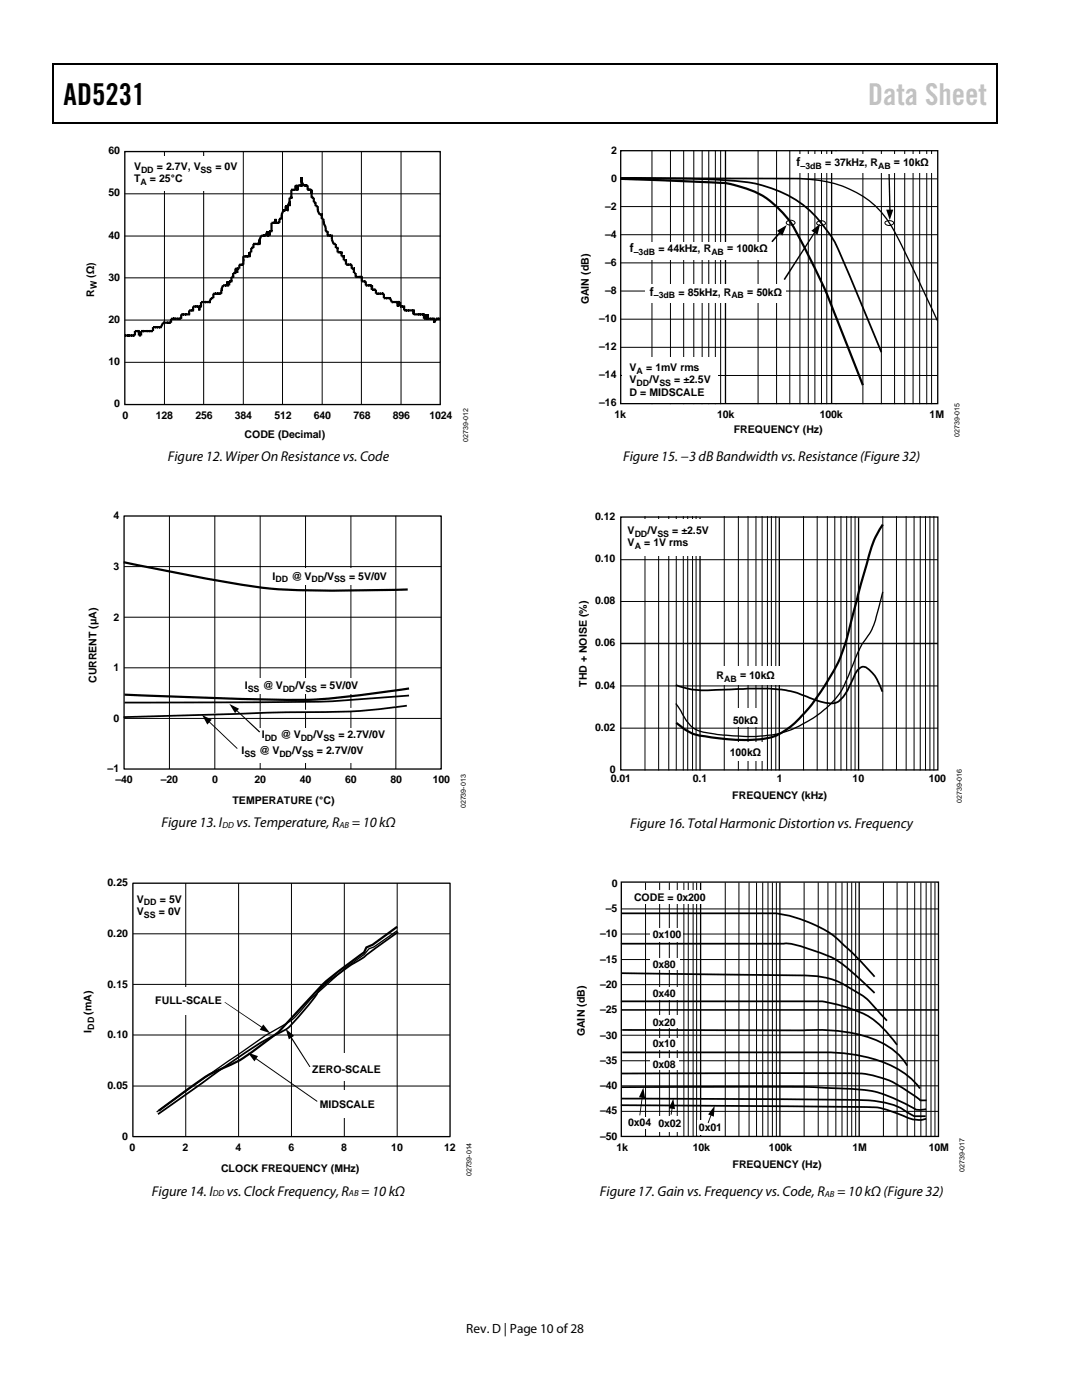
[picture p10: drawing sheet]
<svg xmlns="http://www.w3.org/2000/svg" width="216mm" height="279mm" viewBox="0 0 216 279" stroke-linecap="round" stroke-linejoin="round" font-family="sans-serif">
<path d="M10.5 12.7h.3v1h-.3zM10.5 12.7h.3v.3h-.3zM133.3 12.7h.3v.3h-.3zM198.8 12.7h.2v1h-.2zM198.8 12.7h.2v.3h-.2zM10.5 24.4h.3v.2h-.3zM133.1 24.4h.2v.2h-.2zM198.8 24.4h.2v.2h-.2z" fill="#000"/>
<path d="M10.7 13.7v10.7M10.8 12.8h122.5M133.6 12.8h65.2M198.9 13.7v10.7M10.8 24.5h188" fill="none" stroke="#000" stroke-width=".25"/>
<path d="M24.9 30.2h62.9v50.5h-62.9z" fill="none" stroke="#000" stroke-width=".26"/>
<path d="M24.9 38.7h62.9M32.8 30.2v50.5M40.6 30.2v50.5M48.5 30.2v50.5M56.4 30.2v50.5M64.3 30.2v50.5M72.1 30.2v50.5M80 30.2v50.5M24.9 47.1h62.9M24.9 55.4h62.9M24.9 63.9h62.9M24.9 72.3h62.9" fill="none" stroke="#000" stroke-width=".2"/>
<g fill="none" stroke="#000" stroke-width=".44">
<path d="M58.1 39.5h.1M58.1 37.9h.1M58.1 39.5h-.3v1.6M58.1 37.9v1.6M58.1 37.9h1.3M58.6 37.9h.1M59 37h.1M59 37v.9M59.4 37.9h.1M59.8 37h.1M60.2 37h.1M60.2 37h-.8v.9"/>
<path d="M60.2 35.3v1.7M60.2 36.2l.4 .8M60.6 37h.1M60.6 37h.8v.9M60.9 37h.1M61.4 37.9h.1M61.4 37.9h.8v1.6h.4v.8M61.7 37.9h.1M42.1 59.5h.1M42.1 59.5l-.3 .8M42.9 58.6h.1M43.4 58.6h.1"/>
<path d="M43.7 58.6h.1M44.2 57.8h.1M44.2 57.8v.8h-1.6v.9h-.5M44.9 56.9h.1M45.4 56.9h.1M45.4 56.2v.7M45.7 56.2h.1M45.7 56.2v.7h-1.2l-.3 .9M45.7 56.2h.5M46.2 56.2h.1M46.5 55.3h.1M46.5 55.3h-.3v.9"/>
<path d="M47 54.5h.1M47 54.5h-.5v.8M47.3 53.6h.1M47.3 53.6v.9M48.2 52.8h.1M48.5 51.9h.1M49 51.1h.1M49.3 51.1h.1M49.8 51.1h.1M49.8 51.1h-1.3v1.7h-.7v.8h-.8v.9M50.1 49.5h.1M50.1 49.5v.9h-.3v.7"/>
<path d="M50.6 48.7h.1M50.6 48.7v.8h-.5M50.6 48.7h1.2M50.9 48.7h.1M51.4 48.7h.1M51.8 48.7h.1M52.6 47h.1M52.9 47h.1M52.9 47h-.7l-.4 .8v.9M52.9 47l.5-.9v.9M53.4 47h.1M53.7 46.1h.1"/>
<path d="M53.7 46.1v.9h-.3M53.7 46.1h.5M54.2 46.1h.1M54.5 44.5h.1M55 44.5h.1M55 43.7v.8M55.4 44.5h.1M55.8 43.7h.1M55.8 43.7v.8h-1.6v1.6M56.2 42.8h.1M56.2 42.8v.9h-.4M56.5 42h.1"/>
<path d="M56.5 42l-.3 .8M57 41.1h.1M57 41.1v.9h-.5M57 41.1h.3M57.3 42h.1M57.3 41.1h.1M57.3 41.1v.9M57.8 40.3h.1M57.8 40.3l-.5 .8M62.6 40.3h.1M62.6 40.3h.4v.8h.4v.9M63.4 42h.1"/>
<path d="M63.4 42l.4 .8h.4M64.2 42.8h.1M64.2 42.8v.9h.3v.8M64.5 44.5l.5 .9v.7M64.5 44.5h.1M65 46.1h.1M65 46.1h.3M65.3 47h.1M65.4 47h.8M65.4 46.1l-.1 .9M65.8 47h.1M66.2 47h.1"/>
<path d="M66.2 47v.8l.4 .9M66.6 48.7h.1M66.6 48.7h.4v.8h.4M67.4 49.5h.1M67.4 49.5v.9h.8M67.8 50.4h.1M68.2 50.4h.1M68.2 50.4v.7h.4M68.6 51.1h.1M68.6 51.1v.8h.4M69 51.9h.1M69 51.9v.9h1.2v.8h.4"/>
<path d="M69.4 52.8h.1M69.8 52.8h.1M70.6 53.6h.1M70.6 53.6v.9h.4v.8M71 55.3h.1M71 55.3h1.2M71.8 55.3h.1M72.2 55.3v.9h.8v.7M72.2 55.3h.1M72.6 56.2h.1M73 56.9h.1M73 56.9h1.2v.9"/>
<path d="M73.4 56.9h.1M73.8 56.9h.1M74.2 57.8h.1M74.2 57.8h.8v.8h1.6v.9M74.6 57.8h.1M75.4 58.6h.1M75.8 58.6h.1M76.2 58.6h.1M76.6 59.5h.1M76.6 59.5h1.2M77 59.5h.1M77.4 59.5h.1"/>
<path d="M77.8 59.5h.1M77.8 59.5l.4 .8M24.9 67h.1M25.3 67h.1M25.7 67h.1M26.1 67h.1M26.5 67h.1M26.9 66.1h.1M26.9 66.1v.9h-2M26.9 66.1h.8M27.4 66.1h.1M27.7 66.1h.1"/>
<path d="M27.7 66.1v.9h.5v-.9M28.2 66.1h.1M28.5 66.1h.1M29.3 66.1h.1M29.7 66.1h.1M30.1 66.1h.1M30.5 65.3h.1M30.5 65.3v.8h-2.3M30.5 65.3h1.6M31 65.3h.1M31.3 65.3h.1M31.8 65.3h.1"/>
<path d="M32.1 65.3h.1M32.6 64.4h.1M32.6 64.4l-.5 .9M33.3 64.4h.1M33.7 64.4h.1M34.6 63.6h.1M34.9 63.6h.1M35.4 63.6h.1M35.7 63.6h.1M36.5 62.7h.1M36.9 62.7h.1M37.7 62.7h.1"/>
<path d="M37.7 62.7h-1.5v.9h-2.1v.8h-1.5M38.2 61.9h.1M38.5 61.9h.1M38.5 61.9h-.8v.8M39 61.2h.1M39.3 61.2h.1M39.8 61.2h.1M39.8 61.2v.7M40.1 61.2h.1M40.1 61.2h-1.6v.7M40.9 60.3h.1M41.3 60.3h.1"/>
<path d="M41.8 60.3h.1M41.8 60.3h-1.7v.9M78.2 60.3h.1M78.2 60.3h1.6v.9M79 60.3h.1M79.4 60.3h.1M79.4 60.3v.9M79.8 61.2h.1M79.8 61.2h.8M80.2 61.2h.1M80.6 61.2h.1M80.6 61.2v.7h2"/>
<path d="M81 61.9h.1M81.4 61.9h.1M82.2 61.9h.1M82.6 61.9h.1M82.6 61.9v.8h2M83.4 62.7h.1M83.8 62.7h.1M84.2 62.7h.1M84.6 62.7h.1M84.6 62.7v.9h2M85 63.6h.1M85 62.7v.9"/>
<path d="M85.4 63.6h.1M85.4 62.7v.9M85.8 63.6h.1M86.3 63.6h.1M86.6 63.6h.1M86.6 63.6v.8l.5-.8M87.1 63.6h.1M87.1 63.6h.7M87.4 63.6h.1"/>
</g>
<path d="M32 31.2h9.3v7h-9.3z" fill="#fff"/>
<path d="M24.8 103h63.2v50.5h-63.2z" fill="none" stroke="#000" stroke-width=".26"/>
<path d="M24.8 113.1h63.2M33.8 103v50.5M42.9 103v50.5M51.9 103v50.5M61 103v50.5M70 103v50.5M79 103v50.5M24.8 123.2h63.2M24.8 133.3h63.2M24.8 143.4h63.2" fill="none" stroke="#000" stroke-width=".2"/>
<path d="M24.7 112.2a431.7 431.7 0 0 0 29.2 5.3 322.8 322.8 0 0 0 27.5 .1M81.6 137.4l-2.9 .4a128.5 128.5 0 0 1-30.2 1.7l-23.7-.9" fill="none" stroke="#000" stroke-width=".44"/>
<path d="M24.6 143.1l56.5-2.3a125.7 125.7 0 0 1-22.8 1.3z" fill-rule="evenodd" fill="#fff"/>
<path d="M81.6 138.8h-.2a285.6 285.6 0 0 1-34.2 1.4h-22.4M81.2 140.8a125.7 125.7 0 0 1-22.8 1.3l-33.7 1" fill="none" stroke="#000" stroke-width=".35"/>
<g fill="#fff">
<path d="M53.8 113.4h23.5v3.4h-23.5z" fill-rule="evenodd"/>
<path d="M48.3 135.4h23.1v3.1h-23.1z" fill-rule="evenodd"/>
<path d="M48.2 145.3h29v6.9h-29z" fill-rule="evenodd"/>
</g>
<path d="M41.5 143.7l5.9 5.6-.1 .1-5.8-5.5zM46.9 141.6l.2-.1 4.8 4.5-.2 .2zM49.5 210.1l2 .7-.7 1zM50.8 210.9l12.5 8.8v.2l-12.6-8.8zM44.8 200.1l.1-.1 7.7 5.2-.1 .1zM57.8 206.8l.2-.2 3.9 6.3-.1 .1z" fill="#000"/>
<path d="M40.3 142.7l1.9 .9-.8 1zM45.8 140.5l1.9 .9-.8 .9zM52.5 204.4l1.4 1.8-2.1-.7zM57 205.3l1.7 1.4-1.1 .7z" fill="#000"/>
<path d="M26.5 176.3h63.3v50.5h-63.3zM79.3 185.7l-4.7 3.3-1 .3-.9 1.2-3.7 2.6-7.1 6.3a29.6 29.6 0 0 1-4.1 4.4l-4.8 2.8-9 6.2-12.7 9.1" fill="none" stroke="#000" stroke-width=".26"/>
<path d="M37.1 176.3v50.5M47.6 176.3v50.5M58.2 176.3v50.5M68.7 176.3v50.5M79.3 176.3v50.5M26.5 196.5h63.3M26.5 186.4h63.3M26.5 216.7h63.3M26.5 206.6h63.3" fill="none" stroke="#000" stroke-width=".2"/>
<path d="M79.3 185l-5 3.6-1.2 .5a3.5 3.5 0 0 1-2 2.1 47.1 47.1 0 0 0-10 8.8l-3.2 3.5a21.6 21.6 0 0 1-5.7 5 33.5 33.5 0 0 1-9.9 5.7l-3.1 1.9-7.5 5.6" fill="none" stroke="#000" stroke-width=".44"/>
<path d="M79.4 186l-4.7 3.4a34.5 34.5 0 0 1-5.5 3.8l-1.6 1.1a13.3 13.3 0 0 0-4.9 4.9l-.6 .7a33.7 33.7 0 0 1-5.1 5.6l-.6 .3a87.9 87.9 0 0 0-14.6 9.3l-10.3 7.3" fill="none" stroke="#000" stroke-width=".35"/>
<g fill="#fff">
<path d="M36.2 197.1h1.8v5.5h-1.8z" fill-rule="evenodd"/>
<path d="M68.2 210.2h1.8v5.5h-1.8z" fill-rule="evenodd"/>
<path d="M68.2 217.5h1.8v5.6h-1.8z" fill-rule="evenodd"/>
</g>
<path d="M123.8 35.5l35.2 .1a23.3 23.3 0 0 1 15.8 5.7 29.5 29.5 0 0 1 5.8 9l6.4 13.7M123.9 30.1h63.2v50.5h-63.2zM144.8 30.2v50.3M165.9 30.2v50.3" fill="none" stroke="#000" stroke-width=".26"/>
<g fill="none" stroke="#000" stroke-width=".2">
<path d="M123.9 35.7h63.2M130.1 30.1v50.5M133.8 30.1v50.5M136.4 30.1v50.5M138.4 30.1v50.5M140.1 30.1v50.5M141.4 30.1v50.5M142.7 30.1v50.5M143.8 30.1v50.5M151.3 30.1v50.5M155 30.1v50.5M157.6 30.1v50.5"/>
<path d="M159.6 30.1v50.5M161.3 30.1v50.5M162.6 30.1v50.5M163.9 30.1v50.5M165 30.1v50.5M166.7 30.1h.1M172.2 30.1v50.5M175.9 30.1v50.5M178.5 30.1v50.5M180.5 30.1v50.5M182.2 30.1v50.5M183.5 30.1v50.5"/>
<path d="M184.9 30.1v50.5M185.9 30.1v50.5M123.9 41.2h63.2M123.9 46.8h63.2M123.9 52.5h63.2M123.9 58.1h63.2M157 44.3a1.07 1.07 0 0 1 1.6 .2 1.1 1.1 0 0 1-1.7 0zM163 44.4a1.05 1.05 0 0 1 1.7 .2 1.1 1.1 0 0 1-1.7 0zM176.6 44.3l.8-.3a.61 .61 0 0 1 .9 .7 1.05 1.05 0 0 1-1.7-.2zM123.9 63.7h63.2M123.9 69.3h63.2M123.9 74.9h63.2"/>
<path d="M166.7 80.6h.1"/>
</g>
<path d="M155.6 46.2l.2 .2-1.6 1.9-.3-.1zM162.5 46.2l.2 .2-6.1 9.5-.2-.2z" fill="#000"/>
<path d="M155 46.1l2-1.2-.9 2.1zM161.9 46.1l1.8-1.5-.6 2.2zM176.8 41.8h1.4l-.7 2.1z" fill="#000"/>
<path d="M123.9 35.7l17.3 .7a21.2 21.2 0 0 1 12.4 3.7 21 21 0 0 1 6.3 8.2l2.3 4.4a149.7 149.7 0 0 1 6.8 16l3.2 8.2M177.5 34.7v7.3" fill="none" stroke="#000" stroke-width=".44"/>
<path d="M123.9 35.5h5.3a179.8 179.8 0 0 1 20.8 1 22.5 22.5 0 0 1 15.5 10.1 21.5 21.5 0 0 1 2.7 5.3l7.7 18.4" fill="none" stroke="#000" stroke-width=".35"/>
<g fill="#fff">
<path d="M158.4 30.9h28v3.6h-28z" fill-rule="evenodd"/>
<path d="M125.3 48.3h28v3.5h-28z" fill-rule="evenodd"/>
<path d="M128.8 56.9h28.1v3.6h-28.1z" fill-rule="evenodd"/>
<path d="M124.2 71.2h19v9.1h-19z" fill-rule="evenodd"/>
</g>
<path d="M123.9 103.2h63.2v50.5h-63.2zM139.7 103.3v50.4M155.5 103.3v50.4M171.3 103.3v50.4M176.2 118.1l-.9 3.4a13.9 13.9 0 0 1-2.5 6 32.7 32.7 0 0 0-3.6 7.5 17.6 17.6 0 0 1-9 9.4 22 22 0 0 1-13.2 2.5 30.7 30.7 0 0 1-7.9-1.2 8 8 0 0 1-3.4-4.1l-.8-1.2" fill="none" stroke="#000" stroke-width=".26"/>
<g fill="none" stroke="#000" stroke-width=".2">
<path d="M123.9 111.7h63.2M128.7 103.1v50.6M131.4 103.1v50.6M133.4 103.1v50.6M134.9 103.1v50.6M136.3 103.1v50.6M137.2 103.1v50.6M138.2 103.1v50.6M138.9 103.1v50.6M144.5 103.1v50.6M147.3 103.1v50.6M149.3 103.1v50.6"/>
<path d="M150.8 103.1v50.6M152.1 103.1v50.6M153.1 103.1v50.6M153.9 103.1v50.6M154.8 103.1v50.6M160.3 103.1v50.6M163.1 103.1v50.6M165.1 103.1v50.6M166.6 103.1v50.6M167.8 103.1v50.6M168.9 103.1v50.6M169.8 103.1v50.6"/>
<path d="M170.6 103.1v50.6M176.2 103.1v50.6M178.9 103.1v50.6M180.8 103.1v50.6M182.4 103.1v50.6M183.6 103.1v50.6M184.7 103.1v50.6M185.6 103.1v50.6M186.3 103.1v50.6M123.9 128.4h63.2M123.9 120h63.2M123.9 128.5h63.2"/>
<path d="M123.9 136.9h63.2M123.9 145.3h63.2"/>
</g>
<path d="M134.9 136.7a19.1 19.1 0 0 0 9 1l9.5-.3a20.7 20.7 0 0 1 8.9 2.2l2.3 .6a3.6 3.6 0 0 0 2.8-.2l1.3-1.5 1.2-2.4a5.4 5.4 0 0 1 1.9-2.9 1.45 1.45 0 0 1 1.7 .5 9.8 9.8 0 0 1 2.6 4.3" fill="none" stroke="#000" stroke-width=".35"/>
<path d="M176.2 104.7a23.5 23.5 0 0 0-3.4 8.3l-2.4 9a45.7 45.7 0 0 1-3.9 11.6l-2.7 4.3-1.8 2.7a21.3 21.3 0 0 1-6.9 6.1 22.5 22.5 0 0 1-10.1 .8l-3.5-.4a9.7 9.7 0 0 1-6.6-2.8" fill="none" stroke="#000" stroke-width=".44"/>
<g fill="#fff">
<path d="M128.3 103.6h11.8v7.3h-11.8z" fill-rule="evenodd"/>
<path d="M144.1 132.9h12.2v3.7h-12.2z" fill-rule="evenodd"/>
<path d="M147 141.4h4.6v3.7h-4.6z" fill-rule="evenodd"/>
<path d="M146.7 148.2h5.6v3.7h-5.6z" fill-rule="evenodd"/>
</g>
<path d="M124 176h63.3v50.8h-63.3zM139.8 176.1v50.7M155.6 176.1v50.7M171.4 176v50.8" fill="none" stroke="#000" stroke-width=".26"/>
<g fill="none" stroke="#000" stroke-width=".2">
<path d="M128.8 176.2v50.5M131.6 176.2v50.5M133.6 176.2v50.5M135.1 176.2v50.5M136.5 176.2v50.5M137.3 176.2v50.5M138.3 176.2v50.5M139 176.2v50.5M144.7 176.2v50.5M147.4 176.2v50.5M149.5 176.2v50.5M151 176.2v50.5"/>
<path d="M152.2 176.2v50.5M153.2 176.2v50.5M154.1 176.2v50.5M154.9 176.2v50.5M160.5 176.2v50.5M163.3 176.2v50.5M165.2 176.2v50.5M166.8 176.2v50.5M168 176.2v50.5M169.1 176.2v50.5M169.9 176.2v50.5M170.7 176.2v50.5"/>
<path d="M176.3 176.2v50.5M179 176.2v50.5M181 176.2v50.5M182.5 176.2v50.5M183.7 176.2v50.5M184.8 176.2v50.5M185.8 176.2v50.5M186.6 176.2v50.5M124 181.4h63.3M124 186.4h63.3M124 191.5h63.3M124 196.5h63.3"/>
<path d="M124 201.6h63.3M124 206.6h63.3M124 211.7h63.3M124 216.7h63.3M124 201.5h63.3M124 221.8h63.3"/>
</g>
<g fill="#fff">
<path d="M125.8 177.7h14.9v2.7h-14.9z"/>
<path d="M129.8 185.3h6.4v2.6h-6.4z"/>
<path d="M129.8 191.1h5.9v2.4h-5.9z"/>
<path d="M129.8 196.9h6.2v2.6h-6.2z"/>
<path d="M130.5 202.7h5.3v2.4h-5.3z"/>
<path d="M129.8 207.2h6.1v2.2h-6.1z"/>
<path d="M139.2 223.6h4.8v2.9h-4.8z"/>
</g>
<path d="M123.9 188.3h33.1a44.7 44.7 0 0 1 8.5 2.5 33.9 33.9 0 0 1 8.3 6.7l.7 .7M123.9 199.8l40.3 .1a27.9 27.9 0 0 1 9.9 3.5 22.6 22.6 0 0 1 4.9 5.1M124.1 182.3h30.5a25.2 25.2 0 0 1 12.5 5.1l3.6 3.4 3.8 4.1M124.1 194.2l31.4 .4a47.2 47.2 0 0 1 9.7 .6 27.4 27.4 0 0 1 7 3.5l1.3 1.1 3.5 3.9M124 214.2h44.7a19.6 19.6 0 0 1 13.2 4.1l1.8 1.3h1.2M124.1 217l6.2-.1a691 691 0 0 1 37.4 .3 25.5 25.5 0 0 1 10.1 1.8l3.9 1.8a3.1 3.1 0 0 0 3.1 .6M124.1 219.2l11.1 .1a1183 1183 0 0 1 39.2 .4 13.9 13.9 0 0 1 7.6 2.9l.4 .2h2.3M124.2 205.5l36.2 .1a35.6 35.6 0 0 1 13.6 1.7 13.5 13.5 0 0 1 7 5.4M124.2 210h41.1a30.6 30.6 0 0 1 14.3 3.6l1.5 1.1 1.3 1.2 1.2 1.3M123.9 220.6l48.1 .3a16.7 16.7 0 0 1 8.2 1.8 6.1 6.1 0 0 0 4.6 .6" fill="none" stroke="#000" stroke-width=".35"/>
<g fill="#fff">
<path d="M131.3 222.8h4.7v3.1h-4.7z" fill-rule="evenodd"/>
<path d="M124.9 223h5.2v2.3h-5.2z" fill-rule="evenodd"/>
<path d="M129.8 211.2h5.7v2.3h-5.7z" fill-rule="evenodd"/>
</g>
<path d="M128.1 218.6h.2l-.5 4h-.2zM134.1 220.8h.2l-.3 1.7-.2-.1zM141.9 222.2h.2l-.7 2-.2-.1z" fill="#000"/>
<path d="M128.4 217.1l.3 2.1-1.2-.2zM134.3 219.2l.4 2.2-1.2-.2zM142.6 220.7l-.2 2.2-1.1-.5z" fill="#000"/>
<text font-size="6" x="12.7" y="20.9">AD5231</text>
<text font-size="6" fill="#c1c1c1" x="173.2" y="20.9">Data Sheet</text>
<g font-size="2.8">
<text x="33.5" y="91.9">Figure 12. Wiper On Resistance vs. Code</text>
<text x="124.3" y="92.1">Figure 15. −3 dB Bandwidth vs. Resistance (Figure 32)</text>
<text x="32.2" y="165.1">Figure 13. I</text>
<text x="47.2" y="165.1">vs. Temperature, R</text>
<text x="70.2" y="165.1">= 10 kΩ</text>
<text x="125.7" y="165.2">Figure 16. Total Harmonic Distortion vs. Frequency</text>
<text x="30.3" y="238.6">Figure 14. I</text>
<text x="45.3" y="238.6">vs. Clock Frequency, R</text>
<text x="72.1" y="238.6">= 10 kΩ</text>
<text x="119.7" y="238.7">Figure 17. Gain vs. Frequency vs. Code, R</text>
<text x="167" y="238.7">= 10 kΩ (Figure 32)</text>
</g>
<text font-size="2.7" x="93" y="266">Rev. D | Page 10 of28</text>
<g font-size="2.5">
<text x="158.9" y="33.2">f</text>
<text x="125.6" y="50.3">f</text>
<text x="129.7" y="59">f</text>
</g>
<g font-size="2.1">
<text x="21.6" y="30.8">60</text>
<text x="26.7" y="34">V</text>
<text x="31.3" y="34">= 2.7V, V</text>
<text x="43" y="34">= 0V</text>
<text x="121.9" y="30.7">2</text>
<text x="164.7" y="33.2">= 37kHz, R</text>
<text x="178.4" y="33.2">= 10kΩ</text>
<text x="21.6" y="39.2">50</text>
<text x="26.7" y="36.4">T</text>
<text x="29.9" y="36.4">= 25°C</text>
<text x="120.7" y="41.9">–2</text>
<text x="121.9" y="36.3">0</text>
<text x="21.6" y="47.6">40</text>
<text x="120.7" y="47.5">–4</text>
<text x="120.7" y="53.1">–6</text>
<text x="131.4" y="50.3">= 44kHz, R</text>
<text x="145.1" y="50.3">= 100kΩ</text>
<text x="18.8" y="59.3" transform="rotate(-90 18.8 59.3)">R</text>
<text x="18.8" y="55.5" transform="rotate(-90 18.8 55.5)">(Ω)</text>
<text x="21.6" y="56">30</text>
<text x="120.7" y="58.7">–8</text>
<text x="135.4" y="59">= 85kHz, R</text>
<text x="149.1" y="59">= 50kΩ</text>
<text x="21.6" y="64.5">20</text>
<text x="117.5" y="60.8" transform="rotate(-90 117.5 60.8)">GAIN (dB)</text>
<text x="119.6" y="64.3">–10</text>
<text x="119.6" y="69.9">–12</text>
<text x="21.6" y="72.9">10</text>
<text x="119.6" y="75.5">–14</text>
<text x="125.6" y="74.1">V</text>
<text x="125.6" y="76.5">V</text>
<text x="128.9" y="74.1">= 1mV rms</text>
<text x="129.6" y="76.5">/V</text>
<text x="134.5" y="76.5">= ±2.5V</text>
<text x="22.8" y="81.3">0</text>
<text x="24.5" y="83.6">0</text>
<text x="31.1" y="83.6">128</text>
<text x="39" y="83.6">256</text>
<text x="46.9" y="83.6">384</text>
<text x="54.7" y="83.6">512</text>
<text x="62.6" y="83.6">640</text>
<text x="70.5" y="83.6">768</text>
<text x="78.4" y="83.6">896</text>
<text x="85.7" y="83.6">1024</text>
<text x="119.6" y="81.1">–16</text>
<text x="122.6" y="83.4">1k</text>
<text x="125.6" y="79">D = MIDSCALE</text>
<text x="143.1" y="83.4">10k</text>
<text x="163.6" y="83.4">100k</text>
<text x="185.5" y="83.4">1M</text>
<text x="48.8" y="87.4">CODE (Decimal)</text>
<text x="146.4" y="86.3">FREQUENCY (Hz)</text>
<text x="22.6" y="103.7">4</text>
<text x="118.7" y="103.8">0.12</text>
<text x="125.2" y="106.6">V</text>
<text x="129.2" y="106.6">/V</text>
<text x="134.1" y="106.6">= ±2.5V</text>
<text x="22.6" y="113.8">3</text>
<text x="118.7" y="112.2">0.10</text>
<text x="125.2" y="109">V</text>
<text x="128.5" y="109">= 1V rms</text>
<text x="54.4" y="115.7">I</text>
<text x="58.1" y="115.7">@ V</text>
<text x="64.7" y="115.7">/V</text>
<text x="69.7" y="115.7">= 5V/0V</text>
<text x="22.6" y="123.9">2</text>
<text x="118.7" y="120.6">0.08</text>
<text x="118.7" y="129">0.06</text>
<text x="19.2" y="136.3" transform="rotate(-90 19.2 136.3)">CURRENT (µA)</text>
<text x="22.6" y="134">1</text>
<text x="48.9" y="137.5">I</text>
<text x="52.4" y="137.5">@ V</text>
<text x="59" y="137.5">/V</text>
<text x="63.9" y="137.5">= 5V/0V</text>
<text x="117.1" y="137.1" transform="rotate(-90 117.1 137.1)">THD + NOISE (%)</text>
<text x="118.7" y="137.4">0.04</text>
<text x="143" y="135.5">R</text>
<text x="147.7" y="135.5">= 10kΩ</text>
<text x="22.6" y="144">0</text>
<text x="52.3" y="147.3">I</text>
<text x="56" y="147.3">@ V</text>
<text x="62.6" y="147.3">/V</text>
<text x="67.5" y="147.3">= 2.7V/0V</text>
<text x="118.7" y="145.8">0.02</text>
<text x="146.2" y="144.5">50kΩ</text>
<text x="21.5" y="154.1">–1</text>
<text x="48.2" y="150.6">I</text>
<text x="51.7" y="150.6">@ V</text>
<text x="58.3" y="150.6">/V</text>
<text x="63.2" y="150.6">= 2.7V/0V</text>
<text x="121.7" y="154.2">0</text>
<text x="145.6" y="150.9">100kΩ</text>
<text x="23" y="156.3">–40</text>
<text x="32.1" y="156.3">–20</text>
<text x="42.3" y="156.3">0</text>
<text x="46.4" y="160.5">TEMPERATURE (°C)</text>
<text x="50.8" y="156.3">20</text>
<text x="59.8" y="156.3">40</text>
<text x="68.9" y="156.3">60</text>
<text x="77.9" y="156.3">80</text>
<text x="86.4" y="156.3">100</text>
<text x="121.9" y="156.1">0.01</text>
<text x="138.2" y="156.1">0.1</text>
<text x="146.1" y="159.4">FREQUENCY (kHz)</text>
<text x="155" y="156.1">1</text>
<text x="170.1" y="156.1">10</text>
<text x="185.3" y="156.1">100</text>
<text x="21.5" y="176.8">0.25</text>
<text x="122.1" y="177">0</text>
<text x="126.5" y="179.8">CODE = 0x200</text>
<text x="27.3" y="180.2">V</text>
<text x="27.3" y="182.6">V</text>
<text x="31.7" y="182.6">= 0V</text>
<text x="31.9" y="180.2">= 5V</text>
<text x="120.9" y="182">–5</text>
<text x="21.5" y="187">0.20</text>
<text x="119.7" y="187.1">–10</text>
<text x="130.2" y="187.3">0x100</text>
<text x="21.5" y="197.1">0.15</text>
<text x="119.7" y="197.2">–20</text>
<text x="119.7" y="192.1">–15</text>
<text x="130.2" y="193.2">0x80</text>
<text x="18.3" y="202.5" transform="rotate(-90 18.3 202.5)">(mA)</text>
<text x="31" y="200.4">FULL-SCALE</text>
<text x="119.7" y="202.2">–25</text>
<text x="130.2" y="199">0x40</text>
<text x="18.3" y="206.1" transform="rotate(-90 18.3 206.1)">I</text>
<text x="21.5" y="207.2">0.10</text>
<text x="116.7" y="206.8" transform="rotate(-90 116.7 206.8)">GAIN (dB)</text>
<text x="119.7" y="207.3">–30</text>
<text x="130.2" y="204.8">0x20</text>
<text x="130.2" y="209">0x10</text>
<text x="62.3" y="214.1">ZERO-SCALE</text>
<text x="119.7" y="212.3">–35</text>
<text x="130.2" y="213.1">0x08</text>
<text x="21.5" y="217.3">0.05</text>
<text x="63.8" y="221.1">MIDSCALE</text>
<text x="119.7" y="217.4">–40</text>
<text x="24.4" y="227.5">0</text>
<text x="119.7" y="227.5">–50</text>
<text x="119.7" y="222.4">–45</text>
<text x="125.3" y="224.7">0x04</text>
<text x="131.4" y="224.9">0x02</text>
<text x="139.5" y="225.8">0x01</text>
<text x="25.8" y="229.7">0</text>
<text x="36.4" y="229.7">2</text>
<text x="44.1" y="234">CLOCK FREQUENCY (MHz)</text>
<text x="47" y="229.7">4</text>
<text x="57.5" y="229.7">6</text>
<text x="68.1" y="229.7">8</text>
<text x="78.1" y="229.7">10</text>
<text x="88.6" y="229.7">12</text>
<text x="123" y="229.7">1k</text>
<text x="138.2" y="229.7">10k</text>
<text x="146.2" y="233.1">FREQUENCY (Hz)</text>
<text x="153.4" y="229.7">100k</text>
<text x="170.1" y="229.7">1M</text>
<text x="185.3" y="229.7">10M</text>
</g>
<g font-size="1.8">
<text x="28.2" y="34.5">DD</text>
<text x="40" y="34.5">SS</text>
<text x="159.7" y="33.7">–3dB</text>
<text x="175.2" y="33.7">AB</text>
<text x="28" y="36.9">A</text>
<text x="126.5" y="50.8">–3dB</text>
<text x="142" y="50.8">AB</text>
<text x="130.5" y="59.5">–3dB</text>
<text x="146" y="59.5">AB</text>
<text x="127" y="74.6">A</text>
<text x="127" y="77">DD</text>
<text x="131.6" y="77">SS</text>
<text x="126.6" y="107.1">DD</text>
<text x="131.2" y="107.1">SS</text>
<text x="126.6" y="109.5">A</text>
<text x="55" y="116.2">DD</text>
<text x="62.2" y="116.2">DD</text>
<text x="66.7" y="116.2">SS</text>
<text x="144.5" y="136">AB</text>
<text x="49.5" y="138.1">SS</text>
<text x="56.4" y="138.1">DD</text>
<text x="61" y="138.1">SS</text>
<text x="52.8" y="147.8">DD</text>
<text x="60" y="147.8">DD</text>
<text x="64.6" y="147.8">SS</text>
<text x="48.8" y="151.1">SS</text>
<text x="55.8" y="151.1">DD</text>
<text x="60.3" y="151.1">SS</text>
<text x="44.4" y="165.3">DD</text>
<text x="67.7" y="165.3">AB</text>
<text x="28.7" y="180.7">DD</text>
<text x="28.7" y="183.1">SS</text>
<text x="18.8" y="205.5" transform="rotate(-90 18.8 205.5)">DD</text>
<text x="42.5" y="238.8">DD</text>
<text x="69.6" y="238.8">AB</text>
<text x="164.6" y="238.8">AB</text>
</g>
<text font-size="1.7" x="19.3" y="57.8" transform="rotate(-90 19.3 57.8)">W</text>
<g font-size="1.4">
<text x="93.4" y="88.2" transform="rotate(-90 93.4 88.2)">02739-012</text>
<text x="191.5" y="87.1" transform="rotate(-90 191.5 87.1)">02739-015</text>
<text x="92.9" y="161.3" transform="rotate(-90 92.9 161.3)">02739-013</text>
<text x="191.9" y="160.2" transform="rotate(-90 191.9 160.2)">02739-016</text>
<text x="192.5" y="233.9" transform="rotate(-90 192.5 233.9)">02739-017</text>
<text x="94.1" y="234.8" transform="rotate(-90 94.1 234.8)">02739-014</text>
</g>
</svg>
